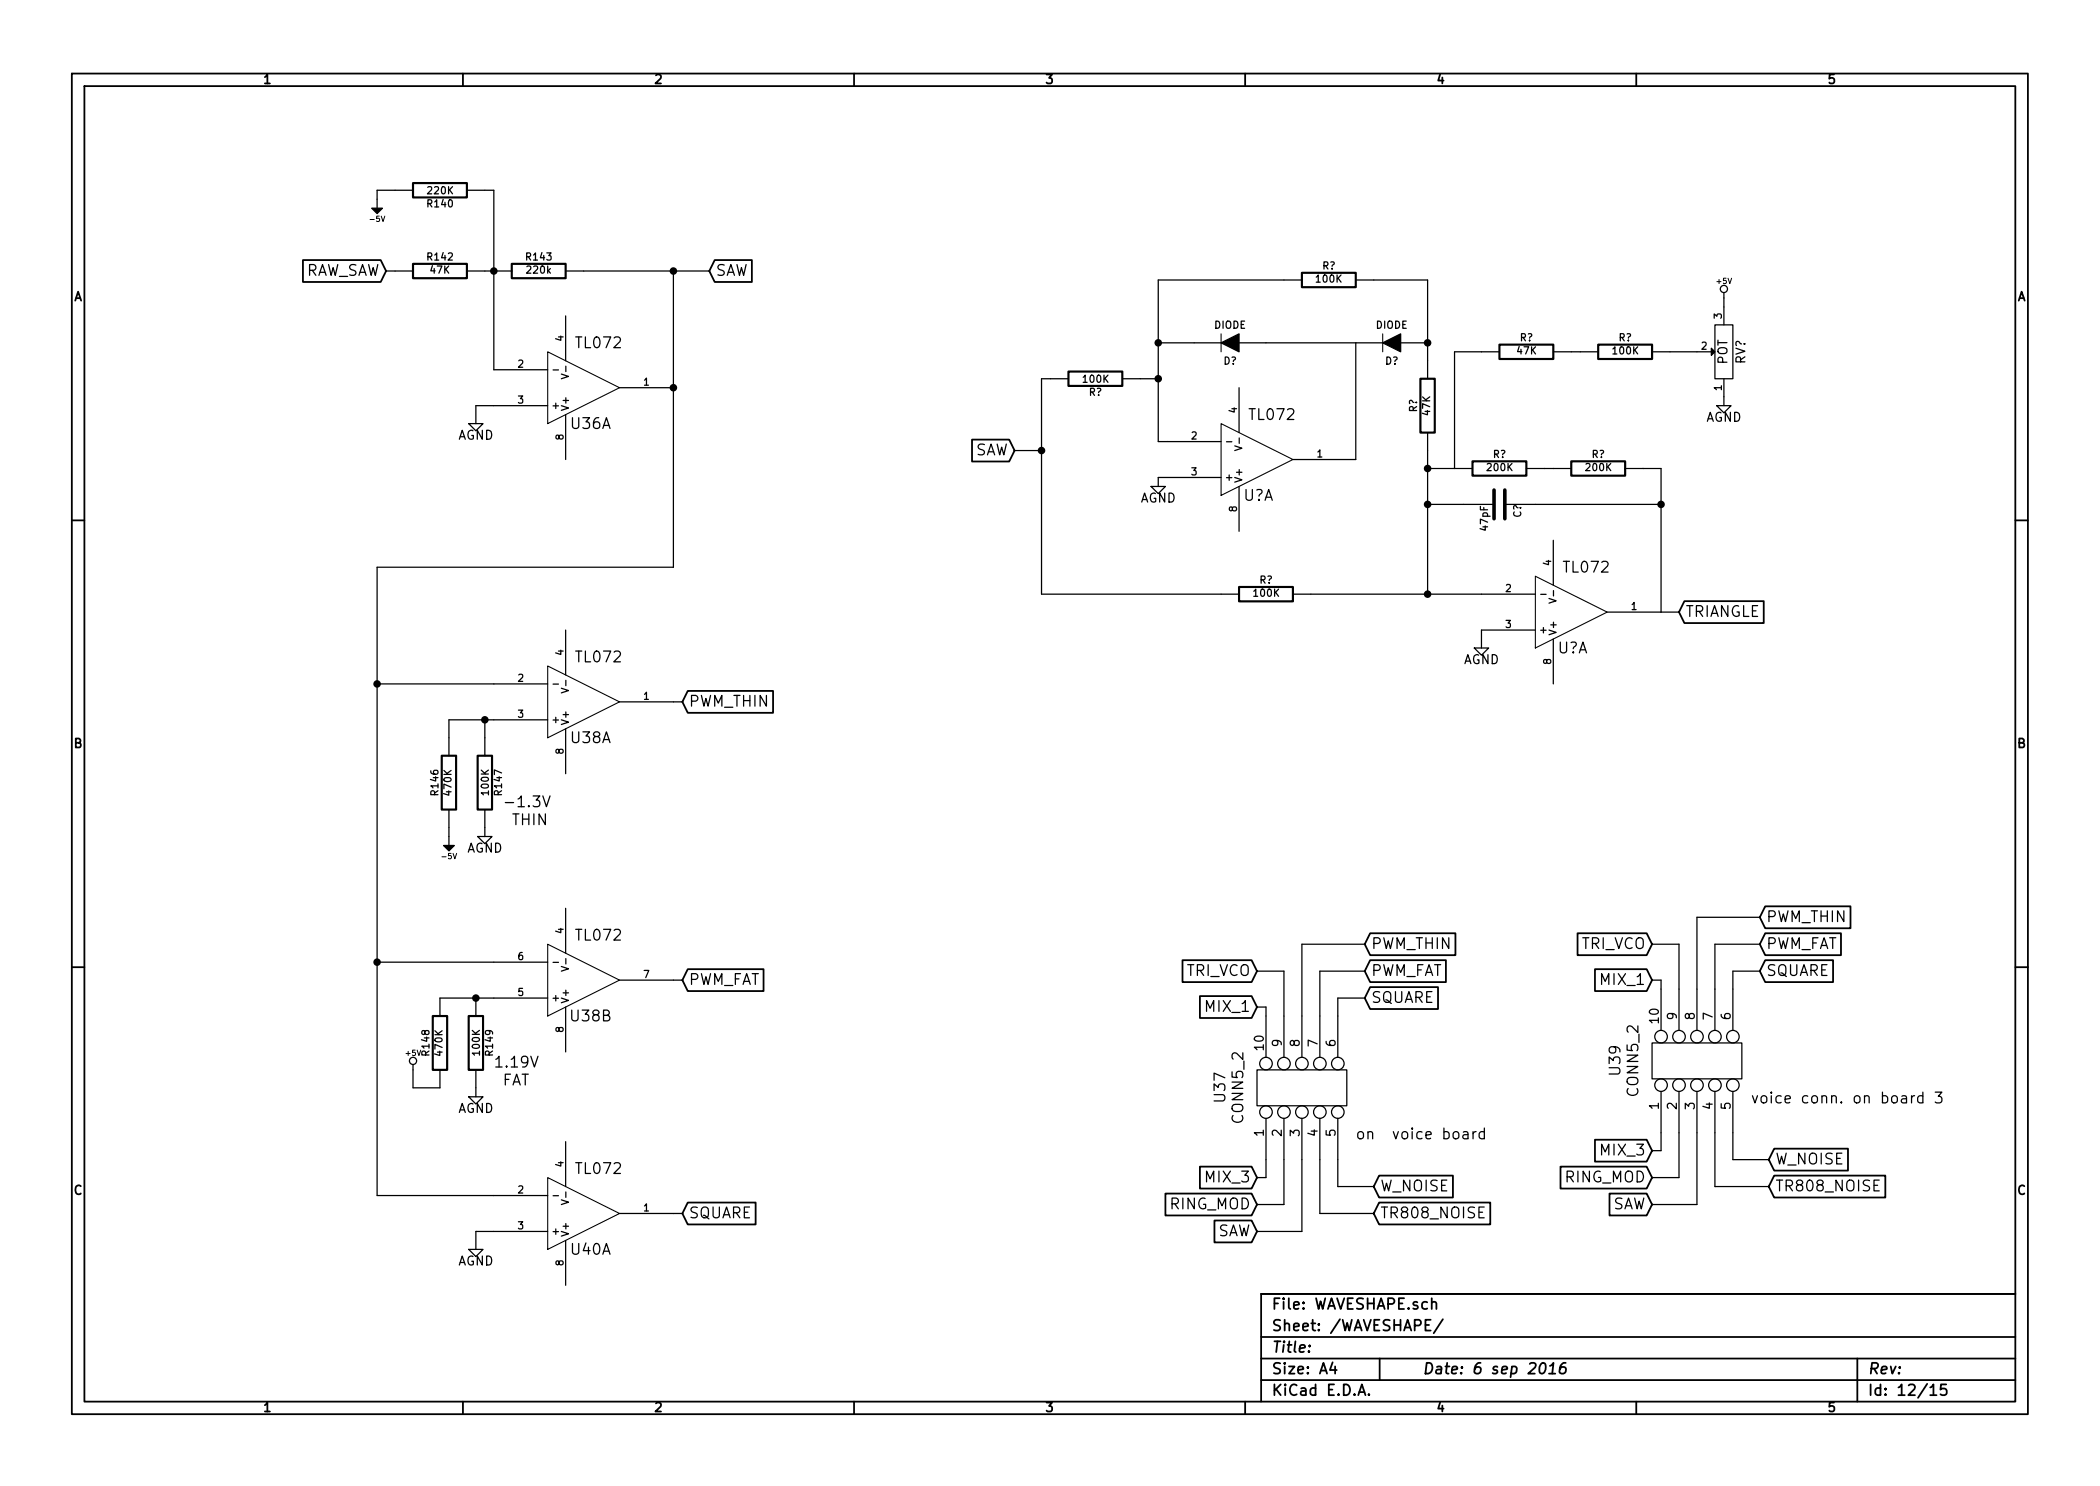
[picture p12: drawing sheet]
<svg xmlns="http://www.w3.org/2000/svg" width="297mm" height="210mm" viewBox="0 0 297 210" stroke-linecap="round" stroke-linejoin="round" font-family="sans-serif">
<g fill="none" stroke="#000" stroke-width=".25">
<path d="M10.2 10.4h276.6v189.7h-276.6zM11.9 12.2h273.2v186.1h-273.2zM65.5 10.4v1.8M120.8 10.4v1.8M176.1 10.4v1.8M231.4 10.4v1.8M42.8 36.8h11l.8 1.5-.8 1.6h-11zM101.1 36.8h5.2v3.1h-5.2l-.8-1.6zM10.2 73.6h1.7M137.5 62.2h5.2l.8 1.5-.8 1.6h-5.2zM285.1 73.6h1.7M97.3 97.8h12v3.1h-12l-.8-1.6z"/>
<path d="M238.3 85.1h11.2v3.1h-11.2l-.8-1.6zM10.2 136.8h1.7M97.3 137.1h10.7v3.1h-10.7l-.8-1.5zM167.3 135.9h9.7l.8 1.5-.8 1.6h-9.7zM193.8 139.7h9.6v3.1h-9.6l-.8-1.6zM193.8 135.9h10.7v3.1h-10.7l-.8-1.6zM193.8 132h12.1v3.1h-12.1l-.8-1.5zM223.1 132h9.8l.8 1.6-.8 1.5h-9.8zM225.6 137.1h7.3l.8 1.6-.8 1.5h-7.3zM249.7 135.9h9.6v3.1h-9.6l-.8-1.6zM249.7 132h10.7v3.1h-10.7l-.8-1.5zM249.7 128.2h12v3.1h-12l-.8-1.5z"/>
<path d="M285.1 136.8h1.7M169.7 140.9h7.3l.8 1.6-.8 1.5h-7.3zM97.3 170.1h9.6v3.1h-9.6l-.8-1.5zM164.8 168.9h12.2l.8 1.5-.8 1.6h-12.2zM169.7 165.1h7.3l.8 1.5-.8 1.6h-7.3zM171.8 172.7h5.2l.8 1.5-.8 1.6h-5.2zM195.1 166.3h10.4v3.1h-10.4l-.8-1.5zM195.1 170.1h15.7v3.1h-15.7l-.8-1.5zM220.7 165.1h12.2l.8 1.5-.8 1.6h-12.2zM225.6 161.3h7.3l.8 1.5-.8 1.6h-7.3zM227.7 168.9h5.2l.8 1.5-.8 1.6h-5.2zM251 162.5h10.4v3.1h-10.4l-.8-1.5z"/>
<path d="M251 166.3h15.7v3.1h-15.7l-.8-1.5zM65.5 198.3v1.8M120.8 198.3v1.8M176.1 198.3v1.8M178.4 189.2h106.7M178.4 195.3h106.7M178.4 192.2h106.7M185.2 190.4h.1l-.1 .1v-.1v.1M188.5 192.8l-.4 1h1M188.8 193.3v1.1M192.1 197.4l.5-1.5 .5 1.5M192.3 197h.7"/>
<path d="M193.6 197.3h.1l-.1 .1-.1-.1h.1v.1M195.1 192.2v3.1M201.6 187.5h.5M202.4 186.7h-.8v1.6h.8M202.5 184.3a.38 .38 0 0 1 .7 .1v.8M202.5 183.7v1.5M204.1 186.7l-1.3 1.9M218 193a.35 .35 0 0 1 .4-.2 .35 .35 0 0 1 .2 .3 .87 .87 0 0 1-.6 1.3l-.1-.1a1.14 1.14 0 0 1 .1-1.3zM219.1 194.4h.9M219.2 193.3l.5-.5-.1 1.6M221.5 192.8a.72 .72 0 0 0-.9 .7v.7a.52 .52 0 0 0 .9-.1v-.5a.49 .49 0 0 0-.9 .1M231.4 198.3v1.8"/>
<path d="M262.7 192.2v6.1M273 196.3l.5-.4v1.5M273 197.4h.9M275.3 195.9h-.8v.7l.2-.1h.5l.2 .3-.1 .5a.62 .62 0 0 1-.8 0M285.1 183.1h-106.7v15.2"/>
</g>
<g fill="none" stroke="#000" stroke-width=".3">
<path d="M58.4 37.3h7.6v2.1h-7.6zM58.4 25.9h7.6v2h-7.6zM72.4 37.3h7.6v2.1h-7.6zM184.1 38.6h7.7v2h-7.7zM151.1 52.6h7.6v2h-7.6zM200.9 53.6h2v7.6h-2zM212.1 48.8h7.6v2h-7.6zM226.1 48.8h7.6v2h-7.6zM208.3 65.3h7.6v2h-7.6zM222.2 65.3h7.7v2h-7.7zM175.3 83.1h7.6v2h-7.6zM62.5 106.9h2v7.6h-2z"/>
<path d="M67.6 106.9h2v7.6h-2zM61.2 143.8h2v7.6h-2zM66.3 143.8h2v7.6h-2z"/>
</g>
<g fill="none" stroke="#000" stroke-width=".18">
<path d="M54.6 38.3h3.8M58.4 26.9h-5.1v2.6M66 38.3h6.4M66 26.9h3.8v25.4h7.7M80 38.3h20.3M95.2 38.3v42h-41.9v88.9h24.2M184.1 39.6h-20.3v22.9h8.9M191.8 39.6h10.1v14M66.3 59.9h2l-1 1.1zM77.5 57.4h-10.2v2.5M78.2 52.3h.8M79.4 52.9l1 .4-1 .3"/>
<path d="M80 44.7v6.3M80 58.7v6.3M80 51.8v.8M87.6 54.9h7.6M151.1 53.6h-3.8v30.5h28M158.7 53.6h5.1M163.8 48.5h8.9M175.3 54.9v6.3M175.3 48.5h20.3M191.8 48.5v16.5h-8.9M198.1 48.5h3.8M212.1 49.8h-6.4v16.5"/>
<path d="M219.7 49.8h6.4M233.7 49.8h8.4M242.6 46h2.5v7.6h-2.5zM242.8 57.4h2.1l-1.1 1zM243.8 41.4v4.6M243.8 53.6v3.8M143.5 63.7h3.8M162.8 68.8h2l-1 1zM172.7 67.6h-8.9v1.2M173.5 62.5h.7M174.7 63.1l1 .3-1 .3M175.3 68.8v6.4"/>
<path d="M175.3 62v.7M201.9 61.2v22.9M201.9 66.3h6.4M201.9 71.4h9.4M212.9 71.4h22M215.9 66.3h6.3M219.7 76.4v6.4M229.9 66.3h5v20.3M53.3 96.8h24.2M78.2 96.8h.8M79.4 97.4l1 .3-1 .3M80 89.1v6.4"/>
<path d="M80 96.3v.7M87.6 99.3h8.9M182.9 84.1h34.3M208.5 91.7h2.1l-1.1 1zM217.2 89.1h-7.7v2.6M217.9 84.1h.8M219.1 84.7l1 .3-1 .3M219.7 90.4v6.4M219.7 83.6v.7M227.3 86.6h10.2M63.5 114.5v5.1M67.6 118.4h2l-1 1z"/>
<path d="M68.6 101.8v5.1M68.6 114.5v3.9M76.8 112.6l.5 1.5 .5-1.5M77.5 101.8h-14v5.1M80 103.1v6.4M53.3 136.1h24.2M78.2 136.2h.8M79.4 136.7l1 .4-1 .3M80 128.5v6.4M80 135.6v.8M87.6 138.7h8.9M177.8 137.4h3.8v12.2"/>
<path d="M193 137.4h-6.3v12.2M193 133.6h-8.9v16M233.7 138.7h1.2v7.1M233.7 133.6h3.8v12.2M248.9 137.4h-3.8v8.4M248.9 133.6h-6.3v12.2M248.9 129.8h-8.9v16M58.4 150.6v3.3h3.8v-2.5M66.3 155.2h2l-1 1zM67.3 141.2v2.6M67.3 151.4v3.8M75.1 149.4l.5 1.6 .5-1.6"/>
<path d="M77.5 141.2h-15.3v2.6M80 142.5v6.3M177.8 151.4h12.7v5.1h-12.7zM177.8 142.5h1.3v7.1M179.1 158.2v8.4h-1.3M181.6 158.2v12.2h-3.8M184.1 158.2v16h-6.3M186.7 158.2v13.5h7.6M189.2 158.2v9.7h5.1M193 141.2h-3.8v8.4M210 159.6v1.5M233.7 147.6h12.7v5h-12.7z"/>
<path d="M234.9 154.4v8.4h-1.2M237.5 154.4v12.2h-3.8M240 154.4v16h-6.3M242.6 154.4v13.5h7.6M245.1 154.4v9.7h5.1M270.4 155v1.1M270.8 155l-.3 .1-.1 .2M272 155.1a.48 .48 0 0 0-.7 .1l-.1 .6a.48 .48 0 0 0 .8 .2M272 154.5v1.6M273.7 154.5h1l-.5 .6a.42 .42 0 0 1 .5 .3v.4l-.2 .2-.6 .1-.2-.2M66.3 176.8h2l-1 1zM77.5 174.2h-10.2v2.6"/>
<path d="M78.2 169.2h.8M79.4 169.8l1 .3-1 .3M80 161.5v6.4M80 175.5v6.4M80 168.7v.7M87.6 171.7h8.9M207 160.2l.1-.1 .5 .1v.9M207.6 160.5h-.5a.3 .3 0 0 0-.2 .3 .3 .3 0 0 0 .2 .3h.5M208.4 160.1v1M208.8 160.1l-.3 .1-.1 .2M210 160.2a.48 .48 0 0 0-.7 .1l-.1 .6a.48 .48 0 0 0 .8 .2"/>
<circle cx="243.8" cy="40.9" r=".51"/>
<circle cx="58.4" cy="150.1" r=".51"/>
<circle cx="179.1" cy="157.3" r=".89"/>
<circle cx="179.1" cy="150.5" r=".89"/>
<circle cx="181.6" cy="157.3" r=".89"/>
<circle cx="181.6" cy="150.5" r=".89"/>
<circle cx="184.1" cy="157.3" r=".89"/>
<circle cx="184.1" cy="150.5" r=".89"/>
<circle cx="186.7" cy="150.5" r=".89"/>
<circle cx="186.7" cy="157.3" r=".89"/>
<circle cx="189.2" cy="150.5" r=".89"/>
<circle cx="189.2" cy="157.3" r=".89"/>
<circle cx="234.9" cy="146.7" r=".89"/>
<circle cx="234.9" cy="153.5" r=".89"/>
<circle cx="237.5" cy="153.5" r=".89"/>
<circle cx="237.5" cy="146.7" r=".89"/>
<circle cx="240" cy="153.5" r=".89"/>
<circle cx="240" cy="146.7" r=".89"/>
<circle cx="242.6" cy="153.5" r=".89"/>
<circle cx="242.6" cy="146.7" r=".89"/>
<circle cx="245.1" cy="153.5" r=".89"/>
<circle cx="245.1" cy="146.7" r=".89"/>
</g>
<path d="M77.5 49.8l10.1 5.1-10.1 5zM172.7 59.9l10.2 5.1-10.2 5.1zM172.7 47.2v2.6M195.6 47.2v2.6M77.5 94.2l10.1 5.1-10.1 5.1zM217.2 81.5l10.1 5.1-10.1 5.1zM77.5 133.6l10.1 5.1-10.1 5.1zM77.5 166.6l10.1 5.1-10.1 5.1z" fill="none" stroke="#000" stroke-width=".15"/>
<g fill="#000" stroke="#000" stroke-width=".25">
<circle cx="69.8" cy="38.3" r=".41"/>
<circle cx="95.2" cy="38.3" r=".41"/>
<circle cx="95.2" cy="54.9" r=".41"/>
<circle cx="163.8" cy="53.6" r=".41"/>
<circle cx="163.8" cy="48.5" r=".41"/>
<circle cx="201.9" cy="48.5" r=".41"/>
<circle cx="147.3" cy="63.7" r=".41"/>
<circle cx="201.9" cy="71.4" r=".41"/>
<circle cx="201.9" cy="66.3" r=".41"/>
<circle cx="234.9" cy="71.4" r=".41"/>
<circle cx="53.3" cy="96.8" r=".41"/>
<circle cx="201.9" cy="84.1" r=".41"/>
<circle cx="68.6" cy="101.8" r=".41"/>
<circle cx="53.3" cy="136.1" r=".41"/>
<circle cx="67.3" cy="141.2" r=".41"/>
</g>
<path d="M52.6 29.5h1.5l-.8 .7zM172.7 48.5l2.6-1.3v2.6zM195.6 48.5l2.5-1.3v2.6zM242.1 49.3l.5 .5-.5 .5zM62.7 119.6h1.6l-.8 .8z" fill="#000" stroke="#000" stroke-width=".18"/>
<path d="M211.3 69.3v4.1M212.9 69.3v4.1" fill="none" stroke="#000" stroke-width=".51"/>
<g font-size="2.1">
<text x="42.5" y="39.1">RAW_SAW</text>
<text x="101.3" y="39.1">SAW</text>
<text x="81.6" y="49.3">TL072</text>
<text x="176.8" y="59.5">TL072</text>
<text x="80.8" y="60.8">U36A</text>
<text x="137.6" y="64.5">SAW</text>
<text x="175.8" y="70.9">U?A</text>
<text x="221.3" y="81.1">TL072</text>
<text x="238.4" y="87.4">TRIANGLE</text>
<text x="81.6" y="93.8">TL072</text>
<text x="220.2" y="92.5">U?A</text>
<text x="97.5" y="100.1">PWM_THIN</text>
<text x="80.8" y="105.2">U38A</text>
<text x="71.1" y="114.3">-1.3V</text>
<text x="72.4" y="116.8">THIN</text>
<text x="249.9" y="130.6">PWM_THIN</text>
<text x="81.6" y="133.2">TL072</text>
<text x="194" y="134.4">PWM_THIN</text>
<text x="223.5" y="134.4">TRI_VCO</text>
<text x="249.9" y="134.4">PWM_FAT</text>
<text x="97.5" y="139.4">PWM_FAT</text>
<text x="167.7" y="138.2">TRI_VCO</text>
<text x="170.7" y="143.3">MIX_1</text>
<text x="194" y="142">SQUARE</text>
<text x="194" y="138.2">PWM_FAT</text>
<text x="226.6" y="139.4">MIX_1</text>
<text x="249.9" y="138.2">SQUARE</text>
<text x="80.8" y="144.6">U38B</text>
<text x="69.8" y="151.1">1.19V</text>
<text x="71.1" y="153.7">FAT</text>
<text x="173.4" y="155.8" transform="rotate(-90 173.4 155.8)">U37</text>
<text x="229.3" y="152" transform="rotate(-90 229.3 152)">U39</text>
<text x="231.8" y="155" transform="rotate(-90 231.8 155)">CONN5_2</text>
<text x="175.9" y="158.8" transform="rotate(-90 175.9 158.8)">CONN5_2</text>
<text x="191.8" y="161.3">on voice board</text>
<text x="247.6" y="156.2">voice conn. on board 3</text>
<text x="81.6" y="166.2">TL072</text>
<text x="170.7" y="167.4">MIX_3</text>
<text x="221.3" y="167.4">RING_MOD</text>
<text x="226.6" y="163.6">MIX_3</text>
<text x="251.1" y="164.8">W_NOISE</text>
<text x="97.5" y="172.5">SQUARE</text>
<text x="165.4" y="171.2">RING_MOD</text>
<text x="195.2" y="168.7">W_NOISE</text>
<text x="195.2" y="172.5">TR808_NOISE</text>
<text x="227.8" y="171.2">SAW</text>
<text x="251.1" y="168.7">TR808_NOISE</text>
<text x="80.8" y="177.6">U40A</text>
<text x="171.9" y="175">SAW</text>
<text x="179.9" y="185.4">File: WAVESHAPE.sch</text>
<text x="179.9" y="191.5">Title:</text>
<text x="179.9" y="188.4">Sheet: /WAVESHAPE/</text>
<text x="179.9" y="197.6">KiCad E.D.A.</text>
<text x="179.9" y="194.5">Size: A4</text>
<text x="201.2" y="194.5">Date: 6 sep 2016</text>
<text x="264.2" y="194.5">Rev:</text>
<text x="264.2" y="197.6">Id: 12/15</text>
</g>
<g font-size="1.8">
<text x="37.3" y="11.9">1</text>
<text x="92.7" y="11.9">2</text>
<text x="148" y="11.9">3</text>
<text x="203.3" y="11.9">4</text>
<text x="258.6" y="11.9">5</text>
<text x="10.4" y="42.7">A</text>
<text x="285.3" y="42.7">A</text>
<text x="244.4" y="51.6" transform="rotate(-90 244.4 51.6)">POT</text>
<text x="246.9" y="51.5" transform="rotate(-90 246.9 51.5)">RV?</text>
<text x="241.2" y="59.7">AGND</text>
<text x="64.7" y="62.3">AGND</text>
<text x="161.2" y="71.2">AGND</text>
<text x="207" y="94">AGND</text>
<text x="10.4" y="105.9">B</text>
<text x="285.3" y="105.9">B</text>
<text x="66" y="120.7">AGND</text>
<text x="178.8" y="148.5" transform="rotate(-90 178.8 148.5)">10</text>
<text x="181.4" y="148.1" transform="rotate(-90 181.4 148.1)">9</text>
<text x="183.9" y="148.1" transform="rotate(-90 183.9 148.1)">8</text>
<text x="186.4" y="148.1" transform="rotate(-90 186.4 148.1)">7</text>
<text x="189" y="148.1" transform="rotate(-90 189 148.1)">6</text>
<text x="234.7" y="144.7" transform="rotate(-90 234.7 144.7)">10</text>
<text x="237.2" y="144.2" transform="rotate(-90 237.2 144.2)">9</text>
<text x="239.8" y="144.2" transform="rotate(-90 239.8 144.2)">8</text>
<text x="242.3" y="144.2" transform="rotate(-90 242.3 144.2)">7</text>
<text x="244.9" y="144.2" transform="rotate(-90 244.9 144.2)">6</text>
<text x="64.7" y="157.5">AGND</text>
<text x="178.8" y="160.8" transform="rotate(-90 178.8 160.8)">1</text>
<text x="181.4" y="160.8" transform="rotate(-90 181.4 160.8)">2</text>
<text x="183.9" y="160.8" transform="rotate(-90 183.9 160.8)">3</text>
<text x="186.4" y="160.8" transform="rotate(-90 186.4 160.8)">4</text>
<text x="189" y="160.8" transform="rotate(-90 189 160.8)">5</text>
<text x="234.7" y="156.9" transform="rotate(-90 234.7 156.9)">1</text>
<text x="237.2" y="156.9" transform="rotate(-90 237.2 156.9)">2</text>
<text x="239.8" y="156.9" transform="rotate(-90 239.8 156.9)">3</text>
<text x="242.3" y="156.9" transform="rotate(-90 242.3 156.9)">4</text>
<text x="244.9" y="156.9" transform="rotate(-90 244.9 156.9)">5</text>
<text x="10.4" y="169.1">C</text>
<text x="285.3" y="169.1">C</text>
<text x="64.7" y="179.1">AGND</text>
<text x="37.3" y="199.8">1</text>
<text x="92.7" y="199.8">2</text>
<text x="148" y="199.8">3</text>
<text x="203.3" y="199.8">4</text>
<text x="258.6" y="199.8">5</text>
</g>
<g font-size="1.4">
<text x="60.6" y="29.4">R140</text>
<text x="60.6" y="27.5">220K</text>
<text x="60.6" y="36.9">R142</text>
<text x="60.9" y="38.8">47K</text>
<text x="74.5" y="36.9">R143</text>
<text x="74.6" y="38.8">220k</text>
<text x="186.3" y="40">100K</text>
<text x="187" y="38.2">R?</text>
<text x="171.7" y="46.6">DIODE</text>
<text x="194.6" y="46.6">DIODE</text>
<text x="243.6" y="45.1" transform="rotate(-90 243.6 45.1)">3</text>
<text x="73.3" y="52.1">2</text>
<text x="79.8" y="48.3" transform="rotate(-90 79.8 48.3)">4</text>
<text x="173.1" y="51.6">D?</text>
<text x="195.9" y="51.6">D?</text>
<text x="214.6" y="50.2">47K</text>
<text x="215" y="48.3">R?</text>
<text x="228.2" y="50.2">100K</text>
<text x="228.9" y="48.3">R?</text>
<text x="240.7" y="49.5">2</text>
<text x="73.3" y="57.1">3</text>
<text x="78" y="57.9">+</text>
<text x="80.5" y="58.2" transform="rotate(-90 80.5 58.2)">V+</text>
<text x="91.1" y="54.6">1</text>
<text x="153.3" y="54.2">100K</text>
<text x="154" y="56.1">R?</text>
<text x="175" y="58.4" transform="rotate(-90 175 58.4)">4</text>
<text x="200.5" y="58.3" transform="rotate(-90 200.5 58.3)">R?</text>
<text x="202.3" y="58.7" transform="rotate(-90 202.3 58.7)">47K</text>
<text x="243.6" y="55.2" transform="rotate(-90 243.6 55.2)">1</text>
<text x="79.8" y="62.2" transform="rotate(-90 79.8 62.2)">8</text>
<text x="168.5" y="62.2">2</text>
<text x="186.3" y="64.8">1</text>
<text x="211.2" y="64.8">R?</text>
<text x="225.1" y="64.8">R?</text>
<text x="168.5" y="67.3">3</text>
<text x="173.2" y="68.1">+</text>
<text x="175.8" y="68.3" transform="rotate(-90 175.8 68.3)">V+</text>
<text x="210.4" y="66.7">200K</text>
<text x="224.4" y="66.7">200K</text>
<text x="175" y="72.4" transform="rotate(-90 175 72.4)">8</text>
<text x="210.5" y="75" transform="rotate(-90 210.5 75)">47pF</text>
<text x="215.2" y="73.2" transform="rotate(-90 215.2 73.2)">C?</text>
<text x="178.1" y="82.6">R?</text>
<text x="213" y="83.8">2</text>
<text x="219.5" y="80" transform="rotate(-90 219.5 80)">4</text>
<text x="177.4" y="84.5">100K</text>
<text x="213" y="88.9">3</text>
<text x="217.7" y="89.7">+</text>
<text x="220.2" y="89.9" transform="rotate(-90 220.2 89.9)">V+</text>
<text x="230.8" y="86.4">1</text>
<text x="79.8" y="92.7" transform="rotate(-90 79.8 92.7)">4</text>
<text x="219.5" y="94" transform="rotate(-90 219.5 94)">8</text>
<text x="73.3" y="96.5">2</text>
<text x="73.3" y="101.6">3</text>
<text x="91.1" y="99.1">1</text>
<text x="78" y="102.4">+</text>
<text x="79.8" y="106.7" transform="rotate(-90 79.8 106.7)">8</text>
<text x="80.5" y="102.6" transform="rotate(-90 80.5 102.6)">V+</text>
<text x="62.1" y="112.4" transform="rotate(-90 62.1 112.4)">R146</text>
<text x="63.9" y="112.4" transform="rotate(-90 63.9 112.4)">470K</text>
<text x="69.2" y="112.4" transform="rotate(-90 69.2 112.4)">100K</text>
<text x="71" y="112.4" transform="rotate(-90 71 112.4)">R147</text>
<text x="73.3" y="135.9">6</text>
<text x="79.8" y="132.1" transform="rotate(-90 79.8 132.1)">4</text>
<text x="73.3" y="141">5</text>
<text x="78" y="141.7">+</text>
<text x="80.5" y="142" transform="rotate(-90 80.5 142)">V+</text>
<text x="91.1" y="138.4">7</text>
<text x="60.8" y="149.2" transform="rotate(-90 60.8 149.2)">R148</text>
<text x="62.6" y="149.3" transform="rotate(-90 62.6 149.3)">470K</text>
<text x="67.9" y="149.2" transform="rotate(-90 67.9 149.2)">100K</text>
<text x="69.8" y="149.2" transform="rotate(-90 69.8 149.2)">R149</text>
<text x="79.8" y="146" transform="rotate(-90 79.8 146)">8</text>
<text x="79.8" y="165.1" transform="rotate(-90 79.8 165.1)">4</text>
<text x="73.3" y="168.9">2</text>
<text x="73.3" y="174">3</text>
<text x="91.1" y="171.4">1</text>
<text x="78" y="174.7">+</text>
<text x="79.8" y="179.1" transform="rotate(-90 79.8 179.1)">8</text>
<text x="80.5" y="175" transform="rotate(-90 80.5 175)">V+</text>
</g>
<g font-size="1.1">
<text x="52.5" y="31.4">-5V</text>
<text x="242.9" y="40.2">+5V</text>
<text x="62.7" y="121.6">-5V</text>
<text x="57.5" y="149.4">+5V</text>
</g>
</svg>
